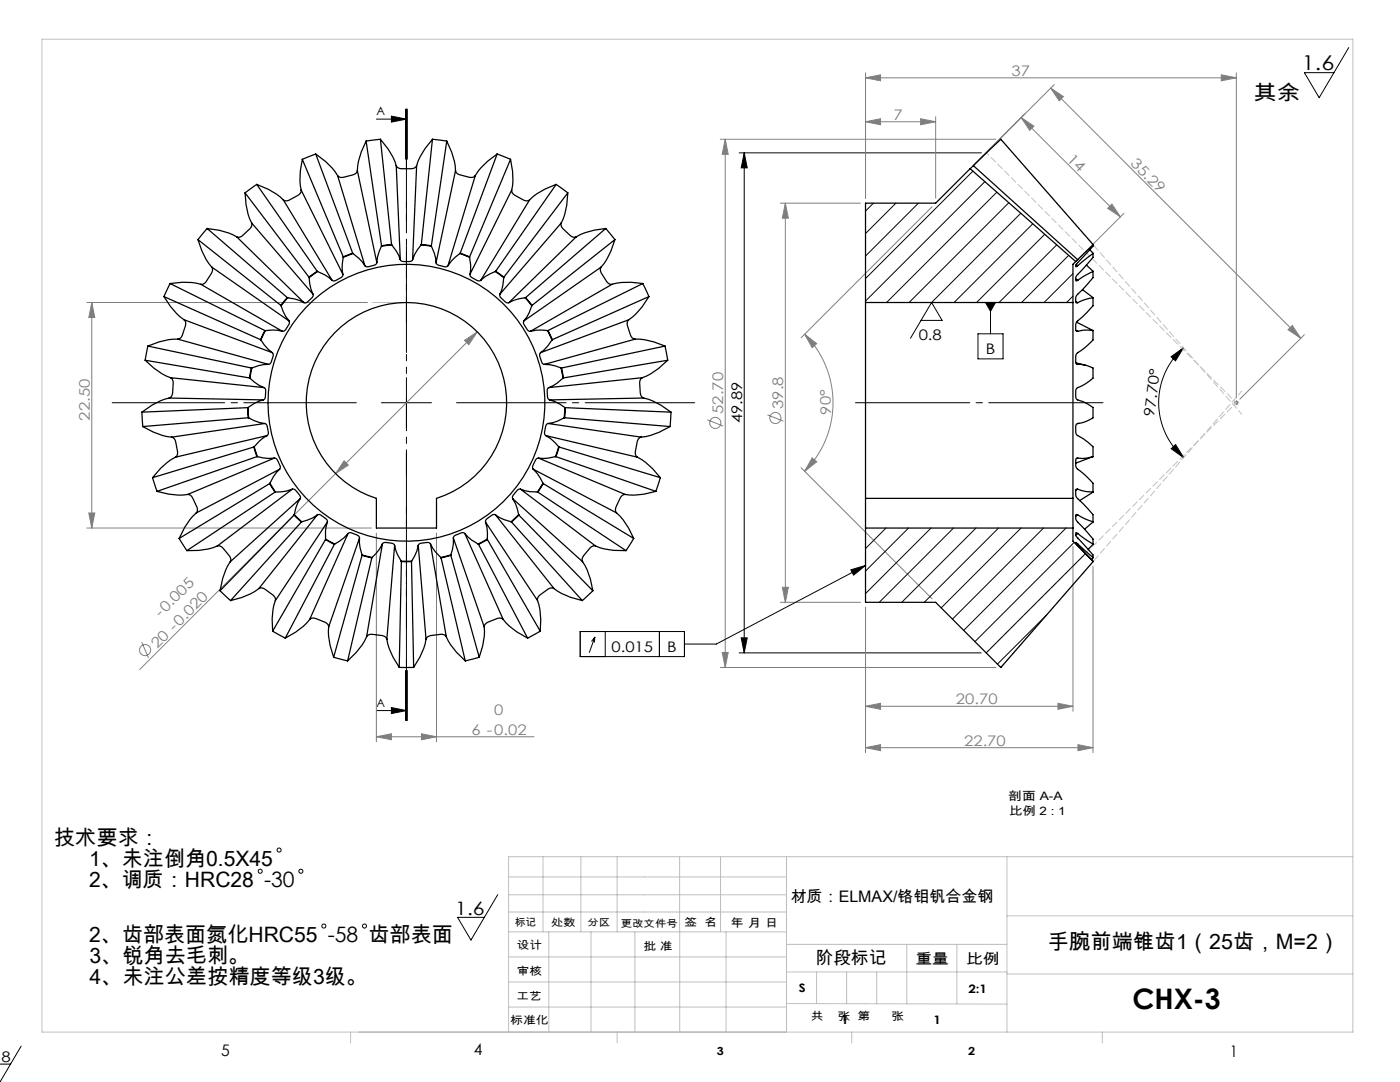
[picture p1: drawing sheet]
<svg xmlns="http://www.w3.org/2000/svg" width="279mm" height="216mm" viewBox="0 0 279 216" stroke-linecap="round" stroke-linejoin="round" font-family="sans-serif">
<g fill="none" stroke="#808080" stroke-width=".2">
<path d="M172.7 15.5l3-.6v1.2zM172.7 14.5v25M172.7 15.5h74M209.7 17.6l2.5 1.7-.8 .8zM209.7 17.6l49.9 49.9M210.4 16.9l-16.1 16.1M243.7 14.9l3 .6-3 .6zM246.7 14.5v64.9M143.7 27.8h55M144.7 27.8l.6 3h-1.2zM144.7 27.8v105.4M172.7 24.3l3-.6v1.2z"/>
<path d="M172.7 24.3h14M183.7 23.7l3 .6-3 .6zM186.7 23.3v16.2M203.8 23.5l19.8 19.8M203.8 23.5l2.5 1.7-.8 .8zM155.7 40.5h16M156.7 40.5v79.7M156.7 40.5l.6 3h-1.2zM186 41.2l-26.1 26.2M221.1 41.6l.8-.9 1.7 2.6zM224.3 42.6l-8.9 8.9M17.3 60.4h56"/>
<path d="M18.3 60.4v45M18.3 60.4l.6 3h-1.2zM92.7 67.9l2.6-1.7-1.7 2.6zM95.3 66.2l-28.3 28.3M160.6 66.7l2.4 1.9-.9 .8zM160.6 66.7a19.3 19.3 0 0 1 0 27.3M246.7 79.9v1M257.1 65.8l.8-.9 1.7 2.6zM260.3 66.8l-12.9 12.9M67 94.5l-39.1 39.1M68.7 92l.8 .8-2.5 1.7zM141.2 83.8l3.1 1.2"/>
<path d="M153.2 82.8l3.1 1.2M159.9 93.3l26.1 26.2M162.1 91.4l.9 .7-2.4 1.9zM246.2 80.4h1M246.4 80l.7 .7M247.1 80l-.7 .7M17.3 105.4h56.8M17.7 102.4h1.2l-.6 3zM75.1 106.4v41.6M87.1 106.4v41.6M156.1 117.2h1.2l-.6 3zM214.1 109v32.9"/>
<path d="M218.1 113v37.2M28.3 128.1l1.3 3.2M143.7 133.2h55M144.1 130.2h1.2l-.6 3zM155.7 120.2h16M172.7 121.2v29M75.1 147l3-.6v1.2zM75.1 147h31.5M84.1 146.4l3 .6-3 .6zM172.7 149.2l3-.6v1.2zM172.7 140.9l3-.6v1.2zM172.7 149.2h45.4"/>
<path d="M172.7 140.9h41.4M211.1 140.3l3 .6-3 .6zM215.1 148.6l3 .6-3 .6z"/>
<circle cx="142.7" cy="84.4" r="1.11"/>
<circle cx="154.7" cy="83.4" r="1.11"/>
<circle cx="29" cy="129.7" r="1.11"/>
</g>
<g fill="none" stroke="#000" stroke-width=".2">
<path d="M269.2 9.5l-5.9 10-3-5h5.9M75.1 23.8h6M78.1 23.2l3 .6-3 .6zM80.9 21.8v10M81.1 21.8v10M81.3 21.8v10M147.5 30.5h48.4M148.5 30.5v99.8M148.5 30.5l.6 3h-1.2zM81.1 75.4v10M183.8 63.9h4.2l-2.1-3.5-4.2 7.1M195.2 66.6h5v5h-5z"/>
<path d="M196.7 60.4h2l-1 1.7zM197.7 60.4v6.2M233.7 71.2l2.5-1.8-1.6 2.6zM236.2 69.4a14.6 14.6 0 0 0 0 21.9M76.1 80.4h10M233.7 89.5l.9-.8 1.6 2.6zM169.8 113.7l2.9-.9-2.3 2zM172.7 112.8l-29.8 15.7h-6.3M80.9 133.8v10M81.1 133.8v10M81.3 133.8v10zM115.8 126h20.8v5h-20.8z"/>
<path d="M118.7 127.1l-.7 .9M118.7 127.1l-.1 1.1M118.7 127.1l-1.1 3.1M120.8 126v5M131.6 126v5M147.5 130.3h48.3M147.9 127.3h1.2l-.6 3zM75.1 141.8h6M78.1 141.2l3 .6-3 .6zM99.3 178.5l-5.3 9.1-2.7-4.6h5.4M0 212.3h2.1M4.2 208.8l-4.3 7"/>
<circle cx="51.9" cy="173.8" r=".4"/>
<circle cx="55.7" cy="169.6" r=".4"/>
<circle cx="60" cy="173.8" r=".4"/>
<circle cx="64.6" cy="184.8" r=".4"/>
<circle cx="72.7" cy="184.8" r=".4"/>
</g>
<path d="M81.1 70.4v-44.1" fill="none" stroke="#000" stroke-width=".2" stroke-dasharray="30.5 1.3 1.3 1.3" stroke-dashoffset="10.4"/>
<path d="M71.1 80.4h-48.7" fill="none" stroke="#000" stroke-width=".2" stroke-dasharray="30.5 1.3 1.3 1.3" stroke-dashoffset="8"/>
<path d="M81.1 90.4v48.1" fill="none" stroke="#000" stroke-width=".2" stroke-dasharray="30.5 1.3 1.3 1.3" stroke-dashoffset="8.3"/>
<path d="M91.1 80.4h47.5" fill="none" stroke="#000" stroke-width=".2" stroke-dasharray="30.5 1.3 1.3 1.3" stroke-dashoffset="8.6"/>
<path d="M81.1 21.8v122" fill="none" stroke="#000" stroke-width=".2" stroke-dasharray="6.3 1.3 1.3 1.3 5.1" stroke-dashoffset="3.1"/>
<g fill="none" stroke="#c0c0c0" stroke-width=".2">
<path d="M8.4 7.8h261.6v198.1h-261.6zM74.3 60.4h6.8M101.5 178.5h55.5M101.5 175h55.5M108.4 170.9v15M115.9 170.9v15M123.2 170.9v15M135.6 170.9v15M143.8 170.9v15M157 170.9v35M201 170.9v35M270 170.9h-168.5v35"/>
<path d="M101.5 195.9h55.5M101.5 190.9h55.5M101.5 185.9h55.5M101.5 182h55.5M109.5 185.9v20M118 185.9v20M126.7 185.9v20M135.7 185.9v20M144.9 185.9v20M157 188.4h44M157 193.9h44M163 193.9v6.4"/>
<path d="M169 193.9v6.4M175 193.9v6.4M181 188.4v11.9M191 188.4v11.9M201 194.3h69M201 182.7h69M70 205.9v2.2M101.5 200.9h55.5M123.2 205.9v2.2M157 200.2l44 .2M170 205.9v2.2M220 205.9v2.2"/>
</g>
<path d="M199.7 27.8l48.1 54.8" fill="none" stroke="#c0c0c0" stroke-width=".2" stroke-dasharray="1.3 .6" stroke-dashoffset=".4"/>
<path d="M199.7 133.2l48.1-55.1" fill="none" stroke="#c0c0c0" stroke-width=".2" stroke-dasharray="1.3 .6" stroke-dashoffset=".3"/>
<path d="M246.7 80.4l-49.8-49.9M246.7 80.4l-49.9 49.9" fill="none" stroke="#c0c0c0" stroke-width=".2" stroke-dasharray="1.3 .6" stroke-dashoffset=".6"/>
<path d="M220.1 80.4h-49.4" fill="none" stroke="#000" stroke-width=".2" stroke-dasharray="30.5 1.3 1.3 1.3" stroke-dashoffset="7.7"/>
<g fill="#000">
<path d="M78.1 23.2l3 .6-3 .6zM78.1 141.2l3 .6-3 .6z"/>
<path d="M148.5 30.5l.6 3h-1.2zM147.9 127.3h1.2l-.6 3z"/>
<path d="M233.7 71.2l2.5-1.8-1.6 2.6zM233.7 89.5l.9-.8 1.6 2.6z"/>
</g>
<g fill="#808080">
<path d="M144.7 27.8l.6 3h-1.2zM144.1 130.2h1.2l-.6 3z"/>
<path d="M18.3 60.4l.6 3h-1.2zM17.7 102.4h1.2l-.6 3z"/>
<path d="M172.7 15.5l3-.6v1.2zM243.7 14.9l3 .6-3 .6zM172.7 24.3l3-.6v1.2zM183.7 23.7l3 .6-3 .6zM172.7 149.2l3-.6v1.2zM215.1 148.6l3 .6-3 .6zM172.7 140.9l3-.6v1.2zM211.1 140.3l3 .6-3 .6z"/>
<path d="M84.1 146.4l3 .6-3 .6zM75.1 147l3-.6v1.2z"/>
<path d="M92.7 67.9l.9 .9 1.7-2.6zM68.7 92l-1.7 2.5 2.5-1.7z"/>
<path d="M156.7 40.5l.6 3h-1.2zM156.1 117.2h1.2l-.6 3z"/>
<path d="M162.1 91.4l.9 .7-2.4 1.9zM160.6 66.7l2.4 1.9-.9 .8z"/>
<path d="M203.8 23.5l2.5 1.7-.8 .8zM221.1 41.6l.8-.9 1.7 2.6zM209.7 17.6l2.5 1.7-.8 .8zM257.1 65.8l.8-.9 1.7 2.6z"/>
</g>
<path d="M169.8 113.7l2.9-.9-2.3 2zM196.7 60.4l1 1.7 1-1.7z" fill="#000"/>
<g fill="none" stroke="#000" stroke-width=".25">
<path d="M48.9 38.5l12.8 16.8M48.9 38.5a12.7 12.7 0 0 0 1.3 6M51.2 36.8l12.1 17.3M51.2 36.8a12.7 12.7 0 0 1 5.3 3.1M51.2 36.8l-2.3 1.7M56.5 39.9l9.8 16M60.1 37.9a1.09 1.09 0 0 1-.7 1.1 4.4 4.4 0 0 1-2.4 1.1l-.5-.2M60.1 37.9l8.3 16.9M60.3 31.8l8.2 19.5M60.3 31.8a12.7 12.7 0 0 0-.2 6.1M63 30.7l7.4 19.8M63 30.7a12.7 12.7 0 0 1 4.4 4.3"/>
<path d="M63 30.7l-2.7 1.1M67.4 35l5.4 18M71.3 34a1.09 1.09 0 0 1-.9 .9 4.4 4.4 0 0 1-2.6 .5l-.4-.4M71.3 34l3.9 18.4M73.1 28.2l3 20.8M73.1 28.2a12.7 12.7 0 0 0-1.8 5.8M75.9 27.8l2.2 21M75.9 27.8a12.7 12.7 0 0 1 3.2 5.3M75.9 27.8l-2.8 .4M79.1 33.1a1.22 1.22 0 0 0 1.5 .6 2.62 2.62 0 0 0 2.4-.4l.1-.2M79.1 33.1l.8 18.7M83.1 33.1l-.8 18.7"/>
<path d="M86.3 27.8l-2.2 21M86.3 27.8l2.9 .4M86.3 27.8a12.7 12.7 0 0 0-3.2 5.3M89.2 28.2l-3.1 20.8M89.2 28.2a12.7 12.7 0 0 1 1.7 5.8M90.9 34a1.22 1.22 0 0 0 1.3 1 2.62 2.62 0 0 0 2.5 .2l.1-.2M90.9 34l-3.9 18.4M94.8 35l-5.4 18M99.2 30.7a12.7 12.7 0 0 0-4.4 4.3M99.2 30.7l-7.4 19.8M99.2 30.7l2.7 1.1M101.9 31.8l-8.2 19.5"/>
<path d="M101.9 31.8a12.7 12.7 0 0 1 .2 6.1M102.1 37.9a1.22 1.22 0 0 0 1 1.3 2.62 2.62 0 0 0 2.3 .8l.3-.1M102.1 37.9l-8.3 16.9M105.7 39.9l-9.8 16M111 36.8l2.3 1.7M111 36.8l-12.1 17.3M111 36.8a12.7 12.7 0 0 0-5.3 3.1M113.3 38.5l-12.7 16.8M113.3 38.5a12.7 12.7 0 0 1-1.3 6M193.6 33.7l21.1 18.5M193.6 33.7l-6.9 6.8h-14v19.9M194.3 33.1l5.4-5.3 18.4 21.1"/>
<path d="M194.3 33.1l-.7 .6M194.3 33.1l20.8 18.7M32.7 59.2a12.8 12.8 0 0 0 4 4.6M32.7 59.2l19.3 8.6M33.9 56.6l-1.2 2.6M33.9 56.6l19 9.4M33.9 56.6a12.7 12.7 0 0 1 6.2 .1M39.5 47.8l16.5 13.1M39.5 47.8a12.7 12.7 0 0 0 2.8 5.5M40.1 56.7l16.3 9.4M41.3 45.6l16 13.8M41.3 45.6a12.7 12.7 0 0 1 5.9 1.7"/>
<path d="M41.3 45.6l-1.8 2.2M42.3 53.3a1.09 1.09 0 0 1-.1 1.2 4.4 4.4 0 0 1-1.6 2.2h-.5M42.3 53.3l15.4 10.7M47.2 47.3l13.5 13.1M50.2 44.5a1.09 1.09 0 0 1-.4 1.2 4.4 4.4 0 0 1-2.1 1.6h-.5M50.2 44.5l12.3 14.2M57.3 59.4l-1.3 1.5M57.3 59.4h.1M57.4 59.4l1.5 .3 1.8 .7M57.4 59.4l-1.3 1.6M61.7 55.3v.1M61.7 55.4l.3 2.2 .5 1.1"/>
<path d="M62.5 58.7v.3l-.2 .4-1.1 1h-.5M63.3 54.1l-1.6 1.2M63.3 54.1l.1 .1M63.4 54.2l-1.7 1.2M63.4 54.2l1.3 .6 1.6 1.1M68.4 54.8v.3l-.3 .3-1.3 .6-.5-.1M68.5 51.3v.1M68.5 51.4l-.2 1.7 .1 1.7M70.4 50.5l-1.9 .8M70.4 50.5v.1M70.4 50.6l1.2 .9 1.2 1.5M70.4 50.6l-1.9 .8"/>
<path d="M75.2 52.4l-.1 .3-.4 .2-1.4 .3-.5-.2M76.1 49.1l-.8 2.2-.1 1.1M76.1 49v.1M78.1 48.8l-2 .2M78.1 48.8l.1 .1M78.2 48.9l.9 1.2 .8 1.7M78.2 48.9l-2.1 .2M79.9 51.8l.2 .3 .4 .1h1.4l.4-.4M84 48.9l2.1 .2M84 48.9l-1.2 1.8-.5 1.1M84.1 48.8l2 .2M84.1 48.8l-.1 .1"/>
<path d="M86.1 49v.1M86.1 49.1l.6 1.4 .3 1.9M87 52.4l.3 .4 1.4 .4h.4l.3-.2M91.8 50.6l1.9 .8M91.8 50.6l-1.7 1.5-.7 .9M91.8 50.5l1.9 .8M91.8 50.5v.1M93.7 51.4l.2 1.4-.1 2M93.7 51.3v.1M93.8 54.8l.2 .4 1.2 .8 .4 .1 .3-.2M98.9 54.2l1.6 1.2M98.9 54.2l-2.1 1-.9 .7"/>
<path d="M98.9 54.1l1.7 1.2M98.9 54.1v.1M99.8 58.7v.5l1 1 .4 .2h.3M100.5 55.4l-.1 1.5-.6 1.8M100.6 55.3l-.1 .1M104.8 59.4l-2.2 .5-1.1 .5M104.8 59.4l1.3 1.6M104.9 59.4l1.3 1.5M104.9 59.4h-.1M112 44.5a1.22 1.22 0 0 0 .7 1.4 2.62 2.62 0 0 0 2 1.5l.3-.1M112 44.5l-12.2 14.2M115 47.3l-13.5 13.1"/>
<path d="M120 53.3a1.22 1.22 0 0 0 .3 1.6 2.62 2.62 0 0 0 1.6 1.8h.2M120 53.3l-15.4 10.7M120.9 45.6l1.8 2.2M120.9 45.6l-16 13.8M120.9 45.6a12.7 12.7 0 0 0-5.9 1.7M122.1 56.7l-16.2 9.4M122.7 47.8l-16.5 13.1M122.7 47.8a12.7 12.7 0 0 1-2.7 5.5M128.3 56.6a12.7 12.7 0 0 0-6.2 .1M128.3 56.6l-18.9 9.4M128.3 56.6l1.2 2.6M129.5 59.2l-19.3 8.6"/>
<path d="M129.5 59.2a12.7 12.7 0 0 1-4 4.6M214.7 52.2l-.6 .5v7.7M214.7 55.6l.4 .3M214.8 52.8l.3 .2M215.1 51.8l-.4 .4M216 57.8l2.1 1.6M216.8 52.9l1.3 1.3M217.5 49.8l.6 .8M218.1 48.9l-3 2.9M218.1 48.9v.2l-3 3.3a.65 .65 0 0 0-.4 .8l.4-.2M218.1 50.6l-3 2.4M218.1 50.6v.8l-3 3.4a.98 .98 0 0 0-.3 1.3l.3-.2"/>
<path d="M218.1 54.2l-1.4 .7-1.6 1M218.1 54.2v1.2l-2.6 2.9a1.72 1.72 0 0 0-.8 2.1h.4M218.1 59.4l-1.4 .3-1.6 .7M218.1 59.4v1.6l-1.2 1.4-1.8 1.6a1.83 1.83 0 0 0-.3 2.1h.3M29 71.9l20.8 3.5M29 71.9a12.7 12.7 0 0 0 5 3.5M29.5 69.1l-.5 2.8M29.5 69.1l20.7 4.3M33.8 79.4a12.7 12.7 0 0 0-5.5 2.8M33.8 79.4l18.7 .4M34 75.4a1.09 1.09 0 0 1 .6 1.1 4.4 4.4 0 0 1-.4 2.6l-.4 .3M34 75.4l18.7 1.9"/>
<path d="M35.5 67.7a12.7 12.7 0 0 0-6 1.4M35.5 67.7l18.1 5M36.7 63.8a1.09 1.09 0 0 1 .3 1.2 4.4 4.4 0 0 1-1 2.5l-.5 .2M36.7 63.8l17.6 6.6M49.8 75.4l.1 .1M49.9 75.5l1.8 1.4 1 .4M50.2 73.4l-.4 2M50.3 73.4l-.4 2.1M50.3 73.4h-.1M52 67.8h.1M52.1 67.8l1.4 1.8 .8 .8M52.5 79.8l-1.7 .7-1.3 .8"/>
<path d="M52.7 77.3l.2 .3 .1 .4-.1 1.4-.4 .4M52.9 66l-.9 1.8M52.9 66h.1M53 66l-.9 1.8M53 66l1.4-.1 2 .2M53.6 72.7l-1.9 .2-1.4 .5M54.3 70.4l.2 .5-.4 1.3-.2 .4-.3 .1M56 60.9l.1 .1M56.1 61l.9 2.1 .7 .9M57.7 64l.1 .3-.1 .5-.9 1.2-.4 .1M66.8 66.4a20 20 0 0 1 31.4 3.5 20 20 0 0 1-11.1 29.5v6h-12v-6a20 20 0 0 1-8.3-33zM104.6 64l-.1 .5 .7 1.3 .3 .3h.4"/>
<path d="M106.1 61l-.5 1.4-1 1.6M106.2 60.9l-.1 .1M107.9 70.4l-.2 .5 .4 1.3 .2 .4 .3 .1M108.6 72.7l1.2 .1 2.2 .6M109.3 66l-2.3-.1-1.1 .2M109.3 66l.9 1.8M109.4 66l.8 1.8M109.4 66h-.1M109.5 77.3l-.2 .3-.1 .4 .1 1.4 .4 .4M109.7 79.8l1.1 .3 1.9 1.2M110.2 67.8l-.9 1.3-1.4 1.3M110.2 67.8h.1"/>
<path d="M112 73.4l.4 2.1M112 73.4h.1M112.1 73.4l.3 2M112.4 75.5l-1.2 .9-1.7 .9M112.4 75.4v.1M125.5 63.8a1.22 1.22 0 0 0-.1 1.6 2.62 2.62 0 0 0 1.1 2.2l.2 .1M125.5 63.8l-17.6 6.6M126.7 67.7a12.7 12.7 0 0 1 6 1.4M126.7 67.7l-18.1 5M128.2 75.4a1.22 1.22 0 0 0-.5 1.5 2.62 2.62 0 0 0 .5 2.4l.3 .1M128.2 75.4l-18.7 1.9M128.5 79.4a12.7 12.7 0 0 1 5.4 2.8"/>
<path d="M128.5 79.4l-18.8 .4M132.7 69.1l.6 2.8M132.7 69.1l-20.6 4.3M133.3 71.9l-20.9 3.5M133.3 71.9a12.7 12.7 0 0 1-5.1 3.5M172.7 60.4v39M172.7 60.4h41.4M214.1 60.4v39M214.7 60.1l.4 .3M214.7 72.4l1.9 .5M214.7 65.9l.4 .2M214.9 64.3l3.2 1.7"/>
<path d="M215 72.7h.1M215.1 72.7l1.6 .2 1.4 .5v2.1l-1.2 .9-1.4 .8a.87 .87 0 0 0-.8 .8v1.2l.2 .5a8.4 8.4 0 0 1 3.2 1.6v2.1l-1.7 .8-1.5 .3a2.21 2.21 0 0 0 .2 2.4l1.1 .6 1.9 1.6v2M218.1 66l-1.9-.1-1.1 .2M218.1 66v1.8l-1.7 1.6-1.3 1a2.19 2.19 0 0 0-.2 2.3h.2M218.1 66h.1M28.3 82.2l.2 2.9M28.5 85.1a12.7 12.7 0 0 0 5.8 2.1M30.4 95.3l.9 2.7M31.3 98a12.7 12.7 0 0 0 6.1 .7M34.3 87.2a1.09 1.09 0 0 1 .8 1 4.4 4.4 0 0 1 .3 2.6l-.4 .4M35 91.2a12.7 12.7 0 0 0-4.6 4.1M37.4 98.7a1.09 1.09 0 0 1 1.1 .7 4.4 4.4 0 0 1 .9 2.5l-.2 .4"/>
<path d="M49.4 81.3l.1 2.1M49.4 81.3l-21.1 .9M49.5 81.3l.1 2.1M49.5 81.3h-.1M49.5 83.4l-21 1.7M49.5 83.4h.1M49.6 83.4l2.1 .9 1.1 .2M50.6 89.2l.7 1.9M50.6 89.2l-20.2 6.1M50.7 89.1l.7 2M50.7 89.1l-.1 .1M51.3 91.1l-20 6.9"/>
<path d="M51.4 91.1l2.2 .4 1.2-.1M51.4 91.1h-.1M52.8 84.5l.4 .3 .4 1.4-.1 .5-.2 .2M52.8 84.5l-18.5 2.7M53.3 86.9l-1.6 1.1-1 1.1M53.3 86.9l-18.3 4.3M53.8 96.5l1.1 1.7M53.8 96.5l-18 10.9M53.9 96.4l1.1 1.8M53.9 96.4l-.1 .1M54.8 91.4l.3 .1 .3 .3 .5 1.3-.1 .5M54.8 91.4l-17.4 7.3"/>
<path d="M54.9 98.2l-17.6 11.7M55 98.2h-.1M55.8 93.6l-1.2 1.5-.7 1.3M55.8 93.6l-16.6 8.7M58.3 97.6h.4l.3 .3 .9 1.1v.5M58.3 97.6l-1.1 .4-2.2 .2M58.3 97.6l-14.9 11.4M59.9 99.5l-.8 1.7-.4 1.5M59.9 99.5l-13.9 12.6M102.3 99.5l.6 1 .6 2.2M102.3 99.5l14 12.6M103.9 97.6l1.9 .5 1.4 .1"/>
<path d="M103.9 97.6h-.3l-.4 .3-.9 1.1v.5M103.9 97.6l15 11.4M106.4 93.6l.8 .9 1.2 1.9M106.4 93.6l16.7 8.7M107.2 98.2h.1M107.3 98.2l17.6 11.7M107.5 91.4l-.5 .2-.7 1.3v.4l.1 .3M107.5 91.4l17.3 7.3M108.4 96.4l-1.2 1.8M108.4 96.4v.1M108.4 96.5l-1.1 1.7M108.4 96.5l18.1 10.9"/>
<path d="M108.9 86.9l1 .6 1.6 1.6M108.9 86.9l18.3 4.3M109.4 84.5l-.3 .2-.2 .3-.2 1.5 .2 .4M109.4 84.5l18.6 2.7M110.9 91.1l-1.5 .3h-1.9M110.9 91.1h.1M111 91.1l19.9 6.9M111.5 89.1l-.6 2M111.5 89.1l.1 .1M111.6 89.2l-.6 1.9M111.6 89.2l20.2 6.1M112.6 83.4l-1.4 .6-1.8 .5"/>
<path d="M112.7 83.4l21 1.7M112.7 83.4h-.1M112.7 81.3l-.1 2.1M112.7 81.3h.1M112.8 81.3l-.1 2.1M112.8 81.3l21.1 .9M124.8 98.7a1.22 1.22 0 0 0-1.2 1.1 2.62 2.62 0 0 0-.7 2.3l.2 .2M127.2 91.2a12.7 12.7 0 0 1 4.6 4.1M128 87.2a1.22 1.22 0 0 0-.9 1.4 2.62 2.62 0 0 0-.1 2.4l.2 .2M130.9 98a12.7 12.7 0 0 1-6.1 .7M131.8 95.3l-.9 2.7M133.7 85.1a12.7 12.7 0 0 1-5.7 2.1"/>
<path d="M133.9 82.2l-.2 2.9M172.7 99.4v20.8h14l13 13 18.4-21.1-4-4.1v-8.6M172.7 99.4h41.4M215.1 91.4l-.3 .1a1.86 1.86 0 0 0 .8 2.5l2.1 1.9a1.37 1.37 0 0 1 .4 1.4v.9M215.1 97.6l1.8 .5 1.2 .1M215.1 97.6h-.3a1.88 1.88 0 0 0 .3 1.9l3 3.2v1.4M215.1 97.6l-.4 .2M215.1 91.4l-.3 .1M215.3 84.5h-.3M218.1 91.1l-1.2 .3h-1.8M218.1 91.1h.1M218.1 98.2h.1"/>
<path d="M218.1 98.2l-2.6 1.7M218.1 91.1l-3.4 1.3M35.8 107.4l1.5 2.5M39.2 102.3a12.7 12.7 0 0 0-3.4 5.1M43.4 109a12.7 12.7 0 0 1-6.1 .9M43.4 109a1.09 1.09 0 0 1 1.1 .4 4.4 4.4 0 0 1 1.6 2.2l-.1 .5M43.9 117.9l2.1 1.9M46 112.1a12.7 12.7 0 0 0-2.1 5.8M51.7 117.4a12.7 12.7 0 0 1-5.7 2.4M51.7 117.4a1.09 1.09 0 0 1 1.2 .2 4.4 4.4 0 0 1 2 1.7l.1 .5M55 119.8a12.7 12.7 0 0 0-.6 6.1M58.7 102.8l-14.8 15.1"/>
<path d="M58.7 102.8l1.4 1.4M58.7 102.7l1.5 1.4M58.7 102.7v.1M60.1 104.2l-14.1 15.6M60.2 104.1l-.1 .1M63.3 102.7h.4l.4 .1 1.1 .9 .1 .5M63.3 102.7l-.9 .7-2.2 .7M63.3 102.7l-11.6 14.7M65 107.7l-10.6 18.2M65 107.7l1.7 .9M65 107.6l1.8 1M65 107.6v.1"/>
<path d="M65.3 104.2l-.3 1.9v1.5M65.3 104.2l-10.3 15.6M66.7 108.6l-9.8 18.7M66.8 108.6h-.1M69.5 106.4l.2-.1h.5l1.3 .6 .2 .5M69.5 106.4l-.8 .9-1.9 1.3M69.5 106.4l-7.7 17.2M71.7 107.4l.2 1.9 .3 1.4M71.7 107.4l-6.1 17.7M72.2 110.7l2.1 .5M72.2 110.7l.1 .1M72.3 110.8l-5.7 20.4"/>
<path d="M72.3 110.8l1.9 .5M74.2 111.3l-4.8 20.6M74.3 111.2l-.1 .1M76.3 108.5l-.5 1-1.5 1.7M76.3 108.5l.5-.3 1.4 .2 .4 .2 .2 .2M76.3 108.5l-3.1 18.5M78.8 108.8l.5 1.9 .8 1.3M78.8 108.8l-1.6 18.8M80.1 112h2.1M80.1 112v.1M80.1 112.1l-.4 21.1M80.1 112.1h2"/>
<path d="M82.1 112.1l.5 21.1M82.2 112l-.1 .1M83.5 108.8l-.3 1.2-1 2M83.5 108.8l1.5 18.8M85.9 108.5l1 1.7 1.1 1M85.9 108.5l-.4-.3-1.5 .2-.4 .2-.1 .2M85.9 108.5l3.2 18.5M88 111.2v.1M88 111.3l4.9 20.6M90 110.8l-2 .5M90 110.8l5.6 20.4M90 110.7l-2 .5"/>
<path d="M90 110.7v.1M90.5 107.4v1.1l-.5 2.2M90.5 107.4l6.1 17.7M92.8 106.4l1.4 1.4 1.2 .8M92.8 106.4l-.5-.1-1.4 .5-.3 .2-.1 .4M92.8 106.4l7.6 17.2M95.4 108.6h.1M95.5 108.6l9.8 18.7M96.9 104.2l.3 1.1 .1 2.3M96.9 104.2l10.4 15.6M97.3 107.6l-1.9 1M97.3 107.6v.1"/>
<path d="M97.3 107.7l-1.8 .9M97.3 107.7l10.5 18.2M98.9 102.7l1.7 1 1.4 .4M98.9 102.7h-.3l-.4 .1-1.2 .9-.1 .5M98.9 102.7l11.7 14.7M102 104.1l.1 .1M102.1 104.2l14.1 15.6M103.5 102.7l-1.5 1.4M103.5 102.7l.1 .1M103.6 102.8l-1.5 1.4M103.6 102.8l14.7 15.1M107.3 119.8a12.7 12.7 0 0 1 .5 6.1"/>
<path d="M110.6 117.4a12.7 12.7 0 0 0 5.6 2.4M110.6 117.4a1.22 1.22 0 0 0-1.6 .4 2.62 2.62 0 0 0-1.8 1.8l.1 .2M116.3 112.1a12.7 12.7 0 0 1 2 5.8M118.3 117.9l-2.1 1.9M118.9 109a12.7 12.7 0 0 0 6 .9M118.9 109a1.22 1.22 0 0 0-1.5 .7 2.62 2.62 0 0 0-1.2 2.1l.1 .3M123.1 102.3a12.7 12.7 0 0 1 3.4 5.1M126.5 107.4l-1.6 2.5M172.7 105.4h41.4M215.1 102.7l1.3 .8 1.7 .6M215.1 102.7h-.3a1.31 1.31 0 0 0 .3 1.5l3 3.4v1M215.1 106.4l3 2.2"/>
<path d="M215.1 106.4l-.3-.1a.71 .71 0 0 0 .3 1.1l3 3.3v.5M215.1 108.5l3 2.7M215.1 108.5l-.4-.3 .2 .5 3.2 3.3M215.1 108.5l-.2 .2M215.1 106.4l-.4 .4M215.1 102.7l-.4 .3M218.1 104.1l-1.7 1.5M218.1 108.6l-.9 1M218.1 111.2l-.3 .5M54.4 125.9l2.5 1.4M61.8 123.6a12.7 12.7 0 0 1-4.9 3.7M61.8 123.6a1.09 1.09 0 0 1 1.2-.2 4.4 4.4 0 0 1 2.4 1.2l.2 .5"/>
<path d="M65.6 125.1a12.7 12.7 0 0 0 1 6.1M66.6 131.2l2.8 .7M73.2 127a12.7 12.7 0 0 1-3.8 4.9M73.2 127a1.09 1.09 0 0 1 1.1-.4 4.4 4.4 0 0 1 2.6 .5l.3 .5M77.2 127.6a12.7 12.7 0 0 0 2.5 5.6M79.7 133.2h2.9M85 127.6a12.7 12.7 0 0 1-2.4 5.6M89.1 127a12.7 12.7 0 0 0 3.8 4.9M89.1 127a1.22 1.22 0 0 0-1.6-.4 2.62 2.62 0 0 0-2.4 .7l-.1 .3M95.6 131.2l-2.7 .7M96.6 125.1a12.7 12.7 0 0 1-1 6.1M100.4 123.6a12.7 12.7 0 0 0 4.9 3.7"/>
<path d="M100.4 123.6a1.22 1.22 0 0 0-1.6 0 2.62 2.62 0 0 0-2.1 1.2l-.1 .3M107.8 125.9l-2.5 1.4"/>
<circle cx="81.1" cy="80.4" r="27.6"/>
</g>
<g fill="none" stroke="#000" stroke-width=".2">
<path d="M194.2 34.1l-21.5 21.5M196.6 36.3l-23.9 23.8M198.9 38.4l-22 22M174.3 40.5l-1.6 1.6M178.8 40.5l-6.1 6.1M183.3 40.5l-10.6 10.6M201.3 40.5l-19.9 19.9M203.7 42.6l-17.8 17.8M206.1 44.7l-15.7 15.7M208.5 46.8l-13.6 13.6M210.9 48.9l-11.5 11.5M213.3 51l-9.4 9.4"/>
<path d="M214.1 54.6l-5.7 5.8M214.1 59.1l-1.2 1.3M176.8 105.4l-4.1 4.1M181.3 105.4l-8.6 8.6M185.8 105.4l-13.1 13M190.3 105.4l-14.8 14.8M194.8 105.4l-14.8 14.8M199.3 105.4l-14.8 14.8M203.8 105.4l-16 15.9M208.3 105.4l-18.2 18.1M212.8 105.4l-20.5 20.4M214.4 108.2l-19.8 19.8"/>
<path d="M216.6 110.5l-19.8 19.8M208.8 122.8l-9.7 9.7"/>
</g>
<text font-size="5.6" x="226" y="201.3">CHX-3</text>
<g font-size="4.2">
<text x="10.8" y="168.5">技术要求：</text>
<text x="17.8" y="172.8">1、未注倒角0.5X45</text>
<text x="17.8" y="177">2、调质：HRC28 -30</text>
<text x="17.8" y="187.9">2、齿部表面氮化HRC55 -58 齿部表面</text>
<text x="209.1" y="189.4">手腕前端锥齿1（25齿，M=2）</text>
<text x="17.8" y="192.2">3、锐角去毛刺。</text>
<text x="17.8" y="196.4">4、未注公差按精度等级3级。</text>
</g>
<g font-size="4.1">
<text x="259.8" y="13.9">1.6</text>
<text x="250.1" y="19.9">其余</text>
</g>
<text font-size="3.7" x="90.9" y="182.5">1.6</text>
<text font-size="3.5" x="162.8" y="192.3">阶段标记</text>
<g font-size="3.2">
<text x="157.8" y="179.9">材质：ELMAX/铬钼钒合金钢</text>
<text x="44.2" y="210.6">5</text>
<text x="94.6" y="210.6">4</text>
<text x="245.4" y="210.9">1</text>
</g>
<g font-size="2.9" fill="#808080">
<text x="201.9" y="15.1">37</text>
<text x="178.3" y="23.9">7</text>
<text x="212.8" y="31.9" transform="rotate(45 212.8 31.9)">14</text>
<text x="225.5" y="32.8" transform="rotate(45 225.5 32.8)">35.29</text>
<text x="17.9" y="83.9" transform="rotate(-90 17.9 83.9)">22.50</text>
<text x="144.3" y="82.6" transform="rotate(-90 144.3 82.6)">52.70</text>
<text x="156.3" y="81.6" transform="rotate(-90 156.3 81.6)">39.8</text>
<text x="165.8" y="82.7" transform="rotate(-90 165.8 82.7)">90°</text>
<text x="32" y="123.3" transform="rotate(-45 32 123.3)">- 0.005</text>
<text x="31.4" y="129.6" transform="rotate(-45 31.4 129.6)">20 - 0.020</text>
<text x="98.6" y="142.7">0</text>
<text x="190.8" y="140.5">20.70</text>
<text x="94.1" y="146.6">6 -0.02</text>
<text x="192.4" y="148.8">22.70</text>
</g>
<g font-size="2.9">
<text x="183.4" y="67.8">0.8</text>
<text x="196.7" y="70.7">B</text>
<text x="230.3" y="83.3" transform="rotate(-83 230.3 83.3)">97.70°</text>
<text x="148.1" y="84.5" transform="rotate(-90 148.1 84.5)">49.89</text>
<text x="122" y="130.1">0.015</text>
<text x="133.1" y="130.1">B</text>
<text x="182.7" y="192.3">重量</text>
<text x="192.8" y="192.4">比例</text>
<text x="-.6" y="211.9">.8</text>
</g>
<g font-size="2.3">
<text x="75.1" y="23">A</text>
<text x="75.1" y="141">A</text>
<text x="201.2" y="159.6">剖面 A-A</text>
<text x="201.4" y="162.6">比例 2 : 1</text>
<text x="145.8" y="185">年 月 日</text>
<text x="159.4" y="198">S</text>
<text x="193.3" y="198.2">2:1</text>
<text x="167.9" y="204.4">1</text>
<text x="186.3" y="204.4">1</text>
</g>
<g font-size="2.2">
<text x="136.6" y="184.8">签 名</text>
<text x="103.1" y="189.5">设计</text>
<text x="128.4" y="189.5">批 准</text>
<text x="103.1" y="194.5">审核</text>
<text x="103" y="199.6">工艺</text>
<text x="161.8" y="203.5">共</text>
<text x="167.2" y="203.5">张 第</text>
<text x="177.9" y="203.5">张</text>
<text x="101.8" y="204.4">标准化</text>
<text x="143.1" y="210.5">3</text>
<text x="193.2" y="210.5">2</text>
</g>
<g font-size="2.1">
<text x="102.8" y="184.7">标记</text>
<text x="110" y="184.8">处数</text>
</g>
<g font-size="2">
<text x="117.3" y="184.8">分区</text>
<text x="123.9" y="184.9">更改文件号</text>
</g>
</svg>
